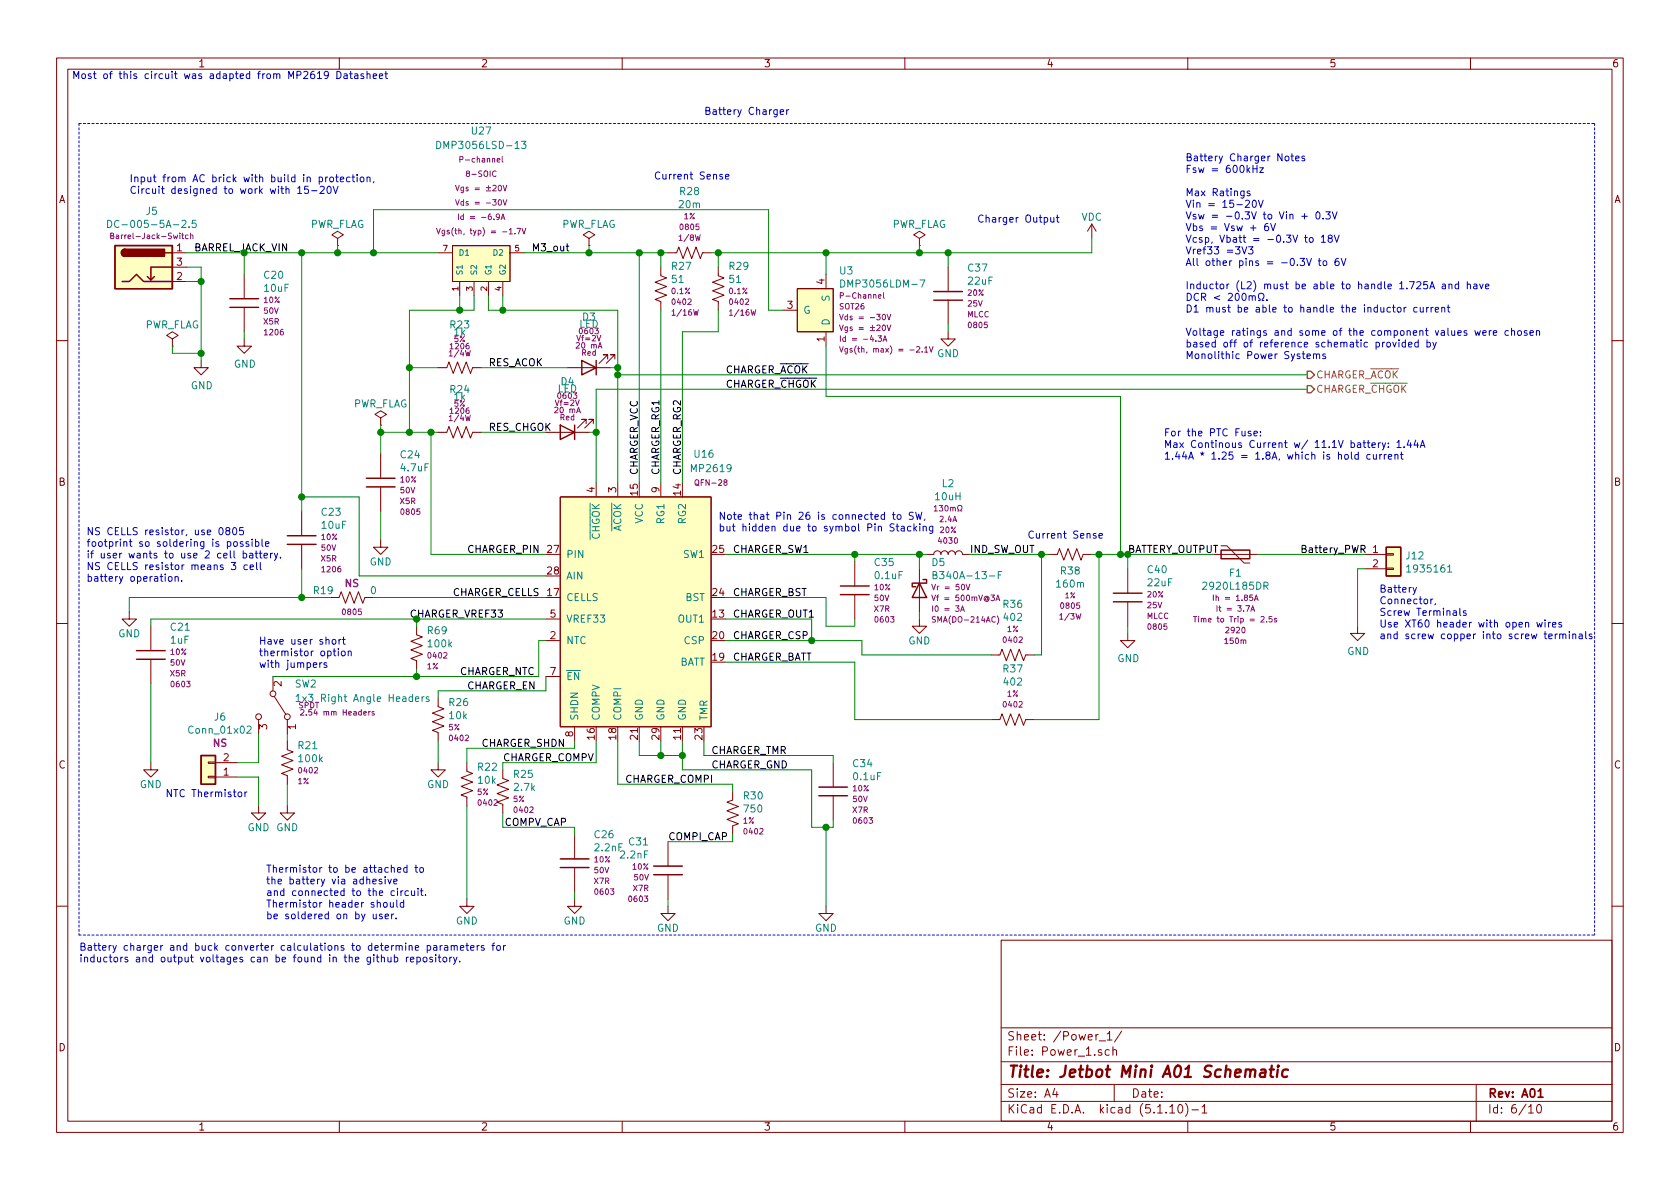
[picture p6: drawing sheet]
<svg xmlns="http://www.w3.org/2000/svg" width="297mm" height="210mm" viewBox="0 0 297 210" stroke-linecap="round" stroke-linejoin="round" font-family="sans-serif">
<g fill="none" stroke="#840000" stroke-width=".18">
<path d="M10 10.3h277v189.9h-277zM12 12.2h273v186.1h-273zM60 10.3v1.9M110 10.3v1.9M160 10.3v1.9M210 10.3v1.9M260 10.3v1.9M193 39.6l-.7 1.3M193 39.6v2.6M193 39.6l.8 1.3M30.5 59.9l1-.6-1-.6-1 .6 1 .6v1.3M30.5 44.7h2.5"/>
<path d="M30.5 49.8h2.5M30.5 47.2h2.5M43.2 59.9v1.3h1.2l-1.2 1.3-1.3-1.3h1.3M43.2 48.5v4.3M43.2 54.4v4.3M59.7 42.2l1-.7-1-.6-1 .6 1 .7v1.2M59.7 43.4h.1M77.5 44.7h2.5M80 43.4h10.2v6.4h-10.2zM81.3 49.8v2.5M83.8 49.8v2.5M86.4 49.8v2.5"/>
<path d="M88.9 49.8v2.5M90.2 44.7h2.5M104.1 42.2l1.1-.7-1.1-.6-1 .6 1 .7v1.2M104.1 43.4h.1M116.8 47.2v1.6l1.1 .3-2.1 .8 2.1 .8-2.1 .7 2.1 .8-2.1 .8 1 .3v1.6M118.1 44.7h1.5l.4-1 .8 2 .7-2 .8 2 .8-2 .7 2 .4-1h1.5M127 47.2v1.6l1 .3-2 .8 2 .8-2 .7 2 .8-2 .8 1 .3v1.6M138.4 54.9h2.6M141 51h6.3v7.7h-6.3zM146 48.5v2.5M146 58.7v2.5M162.6 42.2l1-.7-1-.6-1.1 .6 1.1 .7v1.2"/>
<path d="M162.6 43.4h.1M167.6 58.7v1.2h1.3l-1.3 1.3-1.2-1.3h1.2M167.6 47.2v4.4M167.6 53.1v4.3M10 60.2h2M30.5 61.2h.1M35.6 63.7v1.3h1.2l-1.2 1.3-1.3-1.3h1.3M67.3 73.9l1-.6-1-.7-1 .7 1 .6v1.3M67.3 75.2h.1M77.5 76.4h1.5l.4-1 .7 2.1 .8-2.1 .8 2.1 .7-2.1 .8 2.1 .4-1.1h1.5M77.5 65h1.5l.4-1 .7 2 .8-2 .8 2 .7-2 .8 2 .4-1h1.5M96.5 76.4h7.6"/>
<path d="M100.3 65h7.6M103.6 74.9v-.7h-.7h.7l-1.5 1.5M104.9 74.9v-.7h-.8h.8l-1.5 1.5M107.4 63.5v-.8h-.7h.7l-1.5 1.6M108.7 63.5v-.8h-.8h.8l-1.5 1.6M285 60.2h2M53.3 90.4v4.3M53.3 96.3v4.3M67.3 95.5v1.3h1.3l-1.3 1.2-1.3-1.2h1.3M67.3 80.3v4.3M67.3 86.1v4.3M99.1 87.9h26.6v40.6h-26.6z"/>
<path d="M105.4 85.3v2.6M109.2 85.3v2.6M116.8 85.3v2.6M151.1 99.3v4.3M163.8 98h1.3a.63 .63 0 0 1 .6-.6 .63 .63 0 0 1 .7 .6 .63 .63 0 0 1 .6-.6 .63 .63 0 0 1 .6 .6 .63 .63 0 0 1 .7-.6 .63 .63 0 0 1 .6 .6 .63 .63 0 0 1 .6-.6 .63 .63 0 0 1 .7 .6h1.2M185.4 98h1.5l.4-1 .8 2.1 .7-2.1 .8 2.1 .8-2.1 .7 2.1 .4-1.1h1.5M215.9 96.5h1l3.1 3.1h1M215.9 98h6.3M241.3 98h3.8M245.1 97.9h1.3v.3h-1.3zM10 110.3h2M22.9 108.2v1.3h1.2l-1.2 1.2-1.3-1.2h1.3"/>
<path d="M26.7 110.7v4.4M26.7 116.6v4.3M48.3 119.6v2.6M58.4 105.7h1.5l.4-1.1 .8 2.1 .7-2.1 .8 2.1 .8-2.1 .7 2.1 .4-1h1.5M73.7 110.7v1.6l1 .3-2.1 .8 2.1 .8-2.1 .7 2.1 .8-2.1 .8 1.1 .3v1.6M96.5 113.3h2.6M96.5 109.5h2.6M96.5 119.6h2.6M151.1 105.2v4.3M162.6 109.5v1.2h1.2l-1.2 1.3-1.3-1.3h1.3M162.6 100.6v7.6M175.3 115.8h1.5l.4-1 .7 2 .8-2 .8 2 .7-2 .8 2 .4-1h1.5"/>
<path d="M199.4 112v1.3h1.3l-1.3 1.2-1.3-1.2h1.3M199.4 100.6v4.3M199.4 106.4v4.3M240 110.7v1.3h1.3l-1.3 1.3-1.2-1.3h1.2M241.3 100.6h3.8M245.1 100.5h1.3v.2h-1.3zM285 110.3h2M26.7 134.9v1.2h1.2l-1.2 1.3-1.3-1.3h1.3M36.8 134.7h1.3v.3h-1.3zM36.8 137.3h1.3v.2h-1.3zM38.1 137.4h3.8M38.1 134.9h3.8"/>
<path d="M45.7 127.2v2.6M48.5 123.2l2 3.2M50.8 131.1v1.5l1 .4-2 .7 2 .8-2 .7 2 .8-2 .8 1 .4v1.5M50.8 127.2v2.6M77.5 123.4v1.6l1 .3-2 .8 2 .8-2 .7 2 .8-2 .8 1 .3v1.6M77.5 134.9v1.2h1.2l-1.2 1.3-1.3-1.3h1.3M82.5 134.9v1.5l1.1 .4-2.1 .7 2.1 .8-2.1 .8 2.1 .7-2.1 .8 1 .4v1.5M88.9 136.1v1.6l1 .3-2 .8 2 .8-2 .7 2 .8-2 .8 1 .3v1.6M101.6 128.5v2.6M129.5 139.9v1.6l-1 .4 2.1 .7-2.1 .8 2.1 .7-2.1 .8 2.1 .8-1.1 .3v1.6M147.3 134.9v4.3M175.3 127.2h1.5l.4-1 .7 2.1 .8-2.1 .8 2.1 .7-2.1 .8 2.1 .4-1.1h1.5"/>
<path d="M45.7 142.5v1.3h1.3l-1.3 1.2-1.3-1.2h1.3M50.8 142.5v1.3h1.3l-1.3 1.2-1.3-1.2h1.3M82.5 159v1.3h1.3l-1.3 1.2-1.2-1.2h1.2M101.6 159v1.3h1.3l-1.3 1.2-1.3-1.2h1.3M101.6 147.6v4.3M101.6 153.4v4.3M118.1 148.8v4.4M118.1 154.7v4.3M147.3 140.7v4.3M10 160.2h2M118.1 160.3v1.2h1.3l-1.3 1.3-1.3-1.3h1.3M146 160.3v1.2h1.3l-1.3 1.3-1.2-1.3h1.2"/>
<path d="M177 166.3h108v32h-108zM285 160.2h2M60 198.3v1.9M110 198.3v1.9M160 198.3v1.9M177 194.8h108M177 191.8h108M177 187.8h108M177 181.8h108M186.5 192.5l-.4 1h1M186.8 193v1M194.3 184.1h1.2"/>
<path d="M195.8 182.8l.4-.4v1.5M195.8 183.9h.8M196.1 185.7l-.4-.1-.3 .3 .1 .6 .2 .1 .4-.1M196.8 185.7a.37 .37 0 0 1 .6 .1v.8M196.8 185.1v1.5M197 191.8v3M198.3 182.3l-1.2 2M206.8 195.8l.5-.5v1.5M206.8 196.8h.9M208.5 195.4l.1-.1a.8 .8 0 0 1 .5 .8 .8 .8 0 0 1-.5 .7 1 1 0 0 1-.1-1.4zM209.6 195.1a1.71 1.71 0 0 1 0 2.3M210 198.3v1.9"/>
<path d="M210.7 196.3h1.2M212.5 195.8l.5-.5v1.5M212.5 196.8h.9M260 198.3v1.9M261 191.8v6.5M270.3 195.8l.4-.5v1.5M270.3 196.8h.8M271.8 195.5l.4-.2a.94 .94 0 0 1 0 1.5 .79 .79 0 0 1-.4-1.3z"/>
<circle cx="45.7" cy="126.7" r=".51"/>
<circle cx="48.3" cy="122.7" r=".51"/>
<circle cx="50.8" cy="126.7" r=".51"/>
</g>
<path d="M272 193l.4-.5v1.5M272 194h.8" fill="none" stroke="#840000" stroke-width=".3"/>
<path d="M221.1 189.4a.47 .47 0 0 1 .4-.3 .47 .47 0 0 1 .5 .3l-.2 1M223 189.2h.7l-.1 1.2M223.8 189.6l-.7 .1a.4 .4 0 0 0-.4 .3 .4 .4 0 0 0 .3 .4l.7-.1M224.5 189.1h.7M224.9 188.4l-.3 1.8 .1 .1 .4 .1M225.9 189.1l-.1 1.3M226 188.4v.2M227.7 189.2a.68 .68 0 0 0-1 .3v.8l.3 .1 .6-.1" fill="none" stroke="#840000" stroke-width=".41"/>
<g fill="none" stroke="#840000" stroke-width=".25">
<path d="M20.3 43.4h10.2v7.6h-10.2zM21.6 49.8h1.3l1.2-1.3 1.3 1.3h5.1M22.1 44.1a.63 .63 0 0 0-.6 .6 .63 .63 0 0 0 .6 .6M27.3 48.9l-.6 .6M29.2 44.7h1.3M30.5 47.2h-3.8v2.3l-.7-.6M40.6 54.4h5.1M40.6 52.8h5.1M165.1 53.1h5.1M165.1 51.6h5.1M99.1 75.2l2.5 1.2-2.5 1.3zM101.6 75.2v2.5"/>
<path d="M102.9 63.7l2.5 1.3-2.5 1.3zM105.4 63.7v2.6M50.8 96.3h5.1M50.8 94.7h5.1M64.8 86.1h5M64.8 84.6h5M215.9 97.3h5.1v1.5h-5.1zM245.1 96.8h2.5v5h-2.5zM24.1 116.6h5.1M24.1 115.1h5.1M148.6 105.2h5.1M148.6 103.6h5.1"/>
<path d="M162.6 103.1l1.2 2.6h-2.5zM163.2 102.5h.6v.6h-2.5v.7h.6M196.8 106.4h5.1M196.8 104.9h5.1M35.6 133.6h2.5v5.1h-2.5zM144.8 139.2h5.1M99.1 151.9h5M99.1 153.4h5M115.6 153.2h5M115.6 154.7h5M144.8 140.7h5.1"/>
</g>
<g fill="none" stroke="#008484" stroke-width=".18">
<path d="M19 39a.64 .64 0 0 1 .8 .6 .64 .64 0 0 1-.8 .6zM21 39.1a.6 .6 0 0 0-.8 .4 .6 .6 0 0 0 .6 .7l.2-.1M34.6 39h-.6v.6l.2-.2 .4 .2v.5l-.1 .1-.5-.1M77.2 25a.64 .64 0 0 1 .8 .6 .64 .64 0 0 1-.8 .7zM92.2 25h.8l-.4 .5 .3 .1v.6l-.5 .1-.2-.2M33.4 40.1v.1M148.6 49.5a.64 .64 0 0 1 .8 .6 .64 .64 0 0 1-.8 .7zM162.7 49.5h.8l-.5 1.3M165 101.7l.5-.1 .1-.2v-.2l-.6-.1v1.2h.5l.1-.1 .1-.3-.3-.2M176.5 101.7h.4M177.1 101.1h-.6v1.2M212.6 103.1l.5-.2 .3 .4-.8 .9h.8"/>
<path d="M223.5 103.6l.7-.1v-.4l-.7-.2v1.3M223.8 103.6l.4 .6M248.7 100.2l.4-.3v1.3M248.7 101.2h.7M256 101.2h.7M43.7 128.5l.5-.1 .2 .3-.1 .3-.7 .7h.8M52.3 123.1l.4-.3v1.2M52.3 124h.8M73.5 123.6l.6-.1-.1-.2-.4-.1-.1 .2v.6h.5M74.6 123.2v.8M75 123.2l-.3 .1-.1 .1M75.8 123.3l-.3-.1-.2 .2 .1 .2 .4 .1v.3h-.5"/>
</g>
<g fill="none" stroke="#840084" stroke-width=".18">
<path d="M80.5 32.8l.4 1 .3-1M80.5 35.3l.4 1 .3-1M81.1 37.8v1M81.3 28.2h.5v-.5h-.5v1M81.9 38.2h-.2l-.2 .2 .1 .4h.3M87.9 28.3l.5-.1-.1-.1-.2-.1-.2 .2 .1 .4h.3M88.6 38.8l.3-1 .4 1M88.7 38.6h.5M88.8 27.7v.8l.2 .2M89 32.8l.3 1 .3-1M89 35.3l.3 1 .3-1M19.6 41.7h.4v-.4l-.4-.1v1h.3l.2-.3-.2-.2"/>
<path d="M33.2 41.6l-.2-.1-.2 .3 .1 .4h.3M33.7 41.7l.4-.1v.6M33.7 41.2v1M77.2 40.4l.3 1 .4-1M78.6 40.7v.8l-.2 .2h-.2M78.6 40.8l-.3-.1-.1 .2v.4h.4M91.4 40.4h.6l-.4 1M92.3 40.4l.3 1 .4-1M148.4 55.6l.4 1 .3-1M148.4 57.5l.4 1 .3-1M148.6 52.3l.4-.1 .1-.3-.5-.1v1M148.6 59.4v1"/>
<path d="M149.5 59.8l-.3-.1-.2 .2 .1 .4h.4M156.2 51.8v.8l.2 .2M156.8 55.6l.4 1 .3-1M156.8 57.5l.4 1 .3-1M148.4 61.3l.4 1 .3-1M149.8 61.6v.8l-.1 .2h-.3M149.8 61.7l-.2-.1-.2 .2 .1 .4h.3M156.1 60.4l.4-1 .3 1M156.2 60.1h.5M163.5 61.6l.3-.3v1M163.5 62.3h.5M164.3 61.3l.3 1 .4-1"/>
<path d="M165.2 89.7l.3-.3v1M165.2 90.4h.5M169.3 90.4h.3l-.3-.7 .3-.3 .4 .1 .1 .4-.3 .5h.3M164.7 103.3l.4 1 .3-1M164.7 105.2l.4 1 .3-1M164.9 107.1v1M165.4 109.1h-.5a.41 .41 0 0 0 .5 .5l-.1 .4h-.5M169.8 108.1l.4-1 .3 1M170 107.8h.4M170.8 103.3l.3 1 .4-1M176.1 106.2l.3-1 .4 1M176.2 105.9h.5"/>
<path d="M176.3 108.9a1.13 1.13 0 0 1 0 1.5M211 109h.6M211.3 109v1M211.9 109v.1M214.5 105.2v1M215.2 107.1v1M221.2 108.1l.3-1 .3 1M221.3 107.8h.4M221.8 106.2l.3-1 .4 1M221.9 105.9h.5M224.9 109h-.5v.5l.4-.1 .1 .4-.2 .2-.3-.1M225.7 109.4l-.2-.1-.2 .2 .4 .2v.3h-.4"/>
<path d="M53.2 125.6l.3-.1 .2 .2-.6 .8h.6M65.5 125.8l-.3 .2M66.1 125.9l-.2-.1-.1 .2 .3 .2v.2h-.3"/>
</g>
<g fill="#ffffc2" stroke="#ffffc2" stroke-width=".18">
<path d="M35.6 133.6h2.5v5.1h-2.5z"/>
<path d="M20.3 43.4h10.2v7.6h-10.2z"/>
<path d="M141 51h6.3v7.7h-6.3z"/>
<path d="M99.1 87.9h26.6v40.6h-26.6z"/>
<path d="M80 43.4h10.2v6.4h-10.2z"/>
<path d="M245.1 96.8h2.5v5h-2.5z"/>
</g>
<g fill="#840000" stroke="#840000" stroke-width=".25">
<path d="M21.6 44.2l.5-.1v1.2a.64 .64 0 0 1-.6-.4 .64 .64 0 0 1 .1-.7z"/>
<path d="M22.1 44.1h7v1.2h-7z"/>
</g>
<path d="M14 21.8h267.9M14 21.8v143.5M281.9 21.8v143.5M14 165.3h267.9" fill="none" stroke="#0000c2" stroke-width=".18" stroke-dasharray=".4 .4"/>
<g fill="none" stroke="#008400" stroke-width=".18">
<path d="M33 44.7h44.5M33 47.2h2.6v16.5M33 49.8h2.6M43.2 44.7v3.8M43.2 58.7v1.2M53.3 44.7v45.7M59.7 43.4v1.3M66 44.7v-7.6h69.9v17.8h2.5M81.3 52.3v2.6M83.8 52.3v2.6h-11.4v21.5M86.4 52.3v2.6h22.8v30.4M88.9 52.3v2.6"/>
<path d="M92.7 44.7h25.4M104.1 43.4v1.3M113 44.7v40.6M116.8 44.7v2.5M116.8 54.9v30.4M127 54.9v3.8h-6.4v26.6M127 44.7v2.5M146 44.7v3.8M162.6 43.4v1.3M167.6 44.7v2.5M167.6 57.4v1.3M193 42.2v2.5h-67.3"/>
<path d="M30.5 61.2v1.3h5.1M67.3 76.4h10.2M67.3 75.2v5.1M72.4 65h5.1M76.2 76.4v21.6h20.3M85.1 76.4h11.4M85.1 65h15.2M104.1 76.4h1.3M107.9 65h1.3M109.2 66.3h121.9M146 61.2v8.9h52.1v27.9M231.1 68.8h-125.7v16.5"/>
<path d="M53.3 87.9h10.2v13.9h33M67.3 90.4v5.1M128.3 98h35.5M151.1 98v1.3M162.6 98v2.6M171.4 98h14M184.1 98v17.8h-1.2M193 98h21.6M194.3 98v29.2h-11.4M199.4 98v2.6M222.2 98h19.1M53.3 100.6v5.1"/>
<path d="M58.4 105.7h-35.5v2.5M66 105.7h30.5M73.7 109.5v1.2M73.7 118.4v1.2M96.5 119.6v2.6h-19v1.2M96.5 109.5h-69.8v1.2M96.5 113.3h-1.3v6.3h-46.9M128.3 105.7h17.7v5h5.1v-1.2M128.3 109.5h15.2v3.8M128.3 113.3h24.1v2.5h22.9M128.3 117.1h22.8v10.1h24.2M162.6 108.2v1.3"/>
<path d="M199.4 110.7v1.3M241.3 100.6h-1.3v10.1M26.7 120.9v14M41.9 137.4h3.8v5.1M45.7 129.8v5.1h-3.8M50.8 129.8v1.3M50.8 138.7v3.8M77.5 131.1v3.8M101.6 131.1v1.2h-19.1v2.6M105.4 131.1v3.8h-16.5v1.2M109.2 131.1v7.6h20.3v1.2M113 131.1v2.5h7.6"/>
<path d="M116.8 131.1v2.5M120.6 131.1v5h22.9v10.2h3.8v-1.3M124.5 131.1v2.5h22.8v1.3M82.5 142.5v16.5M88.9 143.8v2.5h12.7v1.3M101.6 157.7v1.3M118.1 159v1.3M129.5 147.6v1.2h-11.4M146 146.3v14"/>
</g>
<path d="M231.1 68.2h.7l.6 .6-.6 .7h-.7zM231.1 65.7h.7l.6 .6-.6 .6h-.7z" fill="none" stroke="#848400" stroke-width=".25"/>
<path d="M100.1 43.5h.5M100.3 43.1v1.1l.3 .2M240.6 97.1l.6-.1 .2-.1-.1-.3-.2-.2h-.5v1.3M240.9 97.1l.5 .6" fill="none" stroke="#000" stroke-width=".18"/>
<g fill="none" stroke="#0000c2" stroke-width=".18">
<path d="M58.1 13.2l-.3 .2h-.3l-.2-.2 .2-.5 .3-.1 .2 .1a.87 .87 0 0 1-.3 1.2h-.2M59.6 12.6a.64 .64 0 0 1 .7 .7 .64 .64 0 0 1-.7 .6zM60.8 13.1h.5l.1 .8M61.4 13.4h-.4l-.2 .2v.2h.6M61.8 13h.5M62 12.6v1.1l.3 .2M62.7 13.1h.5l.1 .8M63.3 13.4h-.5l-.1 .2v.2h.6M64.3 13.1l-.3-.1-.2 .2 .1 .2 .4 .1v.3h-.5M64.9 13.2l.2-.2 .3 .1v.8M64.9 12.6v1.3M66 13.5l.6-.1-.1-.3-.3-.1-.2 .2v.6h.5"/>
<path d="M67.1 13.5l.6-.1-.1-.3-.3-.1-.2 .2v.6h.5M68 13h.5M68.2 12.6v1.1l.3 .2M137.9 19.8l.7-.1-.1-.2-.4-.1-.2 .2 .1 .6h.5M139.1 19.4v.8M139.5 19.4l-.4 .2M52.6 33.3l.4-.4v1.3M52.6 34.2h.7M54.5 32.9h-.6l-.1 .6 .5-.1 .3 .3v.3l-.3 .2-.5-.1M55.1 33.7h1M56.4 31.4l.4-.1 .2 .2-.1 .6h-.5M56.6 33.1l.5-.2 .2 .4v.2l-.8 .7h.8"/>
<path d="M57.6 31.3v.9M57.9 31.3l-.3 .2M57.9 33.1l.2-.2a.67 .67 0 0 1 .5 .7 .67 .67 0 0 1-.5 .6l-.3-.5zM58.4 31.4l.3-.1 .3 .2-.1 .6-.4 .1-.2-.3zM58.9 32.9l.4 1.3 .5-1.3M59.3 31.3h.5M59.5 30.9v1.1l.3 .2M60.2 31.7l.6-.1-.1-.2-.3-.1-.2 .2v.6h.5M61.9 31.4l-.4-.1-.2 .2 .1 .6h.5M62.2 31.3h.5M62.4 30.9v1.1l.3 .2M63.1 30.9v.1"/>
<path d="M63.1 31.3v.9M63.8 31.4l.3-.1 .2 .1-.1 .7-.3 .1-.2-.3zM64.9 31.4l.2-.1 .3 .1v.8M64.9 31.3v.9M66.1 32.1l-.1 .2M127.7 30.9l-.3-.1-.1 .2v.2l.4 .1v.3h-.4M128.3 31.2l.6-.1-.1-.2-.4-.1-.1 .2v.6h.5M185.8 38.4l.1 .8 .3 .1 .1-.1M186.3 38.4v.9M186.8 38.4h.4M186.9 38v1.1l.3 .2M220 33.8v1l-.3 .2h-.3"/>
<path d="M220 33.8h-.4l-.2 .2 .1 .6h.5M220.2 35.5l.5-.1 .2 .4-.8 .9h.8M221 33.8h-.3l-.2 .2v.1l.5 .2v.3h-.5M221.5 35.5l.2-.1a.69 .69 0 0 1 .4 .6 .69 .69 0 0 1-.4 .7l-.2-.3-.1-.2zM221.5 29.2v1.3M221.5 29.8h.7M222.2 29.2v1.3M222.5 35.4l.4 1.3 .4-1.3M222.7 29.7h.7l-.7 .8h.7M224.2 39.5l-.4 .1a.87 .87 0 0 0 0 1.2l.5-.1v-.6l-.5-.1-.2 .3M224.7 39.5l.4 1.3 .4-1.3M227.3 27.7l.3-.1 .3 .2-.1 .6h-.3l-.3-.2z"/>
<path d="M228.2 27.6h.5M228.4 27.2v1.1l.3 .1M229.1 28l.6-.1-.1-.2-.3-.1-.2 .2 .1 .6h.4M230.2 38.2h.9M230.7 27.7l-.3-.1-.2 .2v.2l.5 .1v.3h-.5M230.7 37.8v.9M232.8 37.6l.2-.1a.69 .69 0 0 1 .4 .6 .69 .69 0 0 1-.4 .6l-.2-.1-.1-.4zM233.9 38.6v.1M234.4 37.5h.8l-.4 .4 .3 .2 .1 .4-.3 .2-.5-.1M235.6 37.5l.4 1.2 .4-1.2M219.6 43.6l.4 1.3 .4-1.3M220.8 43.6h.7l-.4 .5 .4 .1v.5l-.2 .2-.5-.1"/>
<path d="M220.9 52.4l.2-.1h.2l.1 .8M220.9 52.3v.8M221.4 52.5l.2-.2h.3v.8M222.5 53.1h.3v-.2a.54 .54 0 0 1-.3-.7 .54 .54 0 0 1 .8-.3 .59 .59 0 0 1-.1 1v.2h.3M224 53v.1M230.7 42h.4M230.8 41.6v1.1l.3 .1M231 45.7l.4 1.3 .5-1.3M231.6 42.1l.3-.1 .3 .2-.1 .6h-.4l-.2-.2zM233.1 46.1h.5M233.2 45.7v1.1l.4 .2M233.6 41.9l.4-.3v1.2"/>
<path d="M233.6 42.8h.7M234 46.2l.3-.1 .3 .2-.1 .6-.3 .1-.2-.2zM235.1 42.1l-.3-.2 .1-.2 .2-.1 .4 .1v.3l-.6 .2-.1 .2v.2l.3 .2h.3l.2-.2-.1-.4-.2-.1M235.9 41.6l.4 1.2 .5-1.2M236.7 45.7l-.5 .1-.2 .4 .1 .6 .2 .2 .4-.1 .1-.2-.1-.5h-.4l-.3 .2M237.1 45.7l.5 1.3 .4-1.3M246.2 54.4h.5M246.4 53.9v1.1l.3 .2M247.2 54.4h.3l.2 .2-.1 .5-.3 .1-.3-.2zM248.3 54.4v.8M248.6 54.4l-.3 .2M250.5 54.4h-.3l-.2 .2 .1 .5h.4"/>
<path d="M251.1 54.4l.1 .7 .3 .1 .1-.1M251.6 54.4v.8M252.2 54.4v.8M252.4 49.8h-.6l-.1 .6 .2-.1 .5 .1v.5l-.2 .2-.5-.2M252.6 54.4l-.4 .2M252.8 51.1l.4-1.3 .4 1.3M252.9 50.7h.6M253 54.4v.8M253.4 54.4l-.4 .2M253.8 54.8l.6-.1-.1-.3h-.4l-.1 .1v.6h.5M254.9 54.5l.2-.1h.3v.8M254.9 54.4v.8"/>
<path d="M255 50.3h.5l.1 .8M255.6 50.5l-.5 .1-.1 .2 .1 .3 .5-.1M255.9 54.4h.5M256.1 53.9v1.1l.3 .2M256.2 50.4l.2-.2 .3 .1v.8M256.2 50.2v.9M257.9 50.3l-.4-.1-.2 .3 .1 .5h.5M257.9 49.8v1.3M259.4 50.4l.2-.2 .3 .1 .1 .8M259.4 49.8v1.3M260.6 50.3h.5v.8M260.8 58.5l.2 .8 .3-.6 .2 .6 .2-.8"/>
<path d="M261.1 50.5l-.4 .1-.2 .2 .2 .3 .4-.1M261.6 50.2l.3 .9 .3-.9M262.2 58.9l.6-.1-.1-.3h-.3l-.2 .1v.7h.5M262.7 50.6l.5-.1v-.2l-.4-.1-.1 .2v.6h.5M263.3 58.5v.8M263.7 58.5l-.4 .2M264 58.9l.6-.1v-.3h-.4l-.2 .1 .1 .7h.5M266.7 58.5h-.4l-.2 .2 .1 .6h.5M267.3 58.6l.1-.1h.3l.1 .8M267.3 58v1.3M268.5 58.5h.3l.2 .2-.1 .6h-.3l-.3-.2zM270 58.5h-.3l-.2 .1v.2l.5 .1v.4h-.5"/>
<path d="M270.5 58.9l.6-.1v-.3h-.4l-.2 .1 .1 .7h.5M271.7 58.6l.2-.1h.2l.1 .8M271.7 58.5v.8M221.2 76.3l-.3-.1-.2 .2 .1 .2 .4 .1v.3h-.5M221.7 76.7l.6-.2-.1-.2-.3-.1-.2 .2 .1 .6h.4M222.9 77v.1M222.9 76.3v.1M231.1 63l.6-.1-.1-.3h-.3l-.2 .2v.6h.5M232.2 62.7l.2-.1h.3l.1 .8M232.2 62.6v.8M232.8 62.8l.2-.2h.2l.1 .8M234.3 62.6h-.3l-.1 .2v.1l.4 .2v.3h-.4"/>
<path d="M238.9 79.9v1.1l.2 .2M240.2 79.9v1.3M243.7 78.3v.8M244.1 78.3l-.4 .2M244.4 78.3l.3 .8M245 78.3l-.4 1.1-.2 .2M245.3 60.6l.3-.1 .2 .3-.1 .5-.3 .1-.2-.2zM245.5 79v.1M245.5 78.4v.1M246.3 60.5l.3 .9 .3-.9M247 78.2l.3-.3v1.2M247 79.1h.7"/>
<path d="M247.3 60.5v.9M247.8 79.9v1.1l.3 .2M248.3 79v.1M248.5 60.6l-.4-.1-.2 .3 .1 .5h.5M248.5 60.1v1.3M249 60.9l.7-.1-.1-.2-.4-.1-.2 .2 .1 .6h.5M249.1 77.8l-.3 .9h.8M249.4 78.3v.8M250.3 77.8l-.3 .9h.8M250.6 78.3v.8M250.7 60.6l-.3-.1-.3 .3 .2 .5h.4M250.7 60.1v1.3"/>
<path d="M251.1 79.1l.4-1.2 .4 1.2M251.2 78.8h.6M252.3 60.6l.4-.1 .2 .3-.1 .5h-.5M252.3 60.1v1.3M253.3 60.5l.3 .9M253.9 60.5l-.4 1.2-.2 .1M38.8 93.4l.2-.1a.67 .67 0 0 1 .5 .6 .67 .67 0 0 1-.5 .7l-.2-.3-.1-.2zM40.2 93.8l-.2-.1v-.3l.4-.1 .2 .1v.3l-.6 .2-.1 .2v.2l.3 .3h.2l.2-.3v-.4l-.2-.1M40.9 99.5h.8l-.5 .4 .4 .2 .1 .4-.3 .2-.5-.1M41.2 93.4l.2-.1a.67 .67 0 0 1 .5 .6 .67 .67 0 0 1-.5 .7l-.3-.5zM41.4 95.8h.3l.2 .1v.7h-.3l-.3-.2zM43 95.8h-.4l-.1 .2v.1l.5 .2v.3h-.5"/>
<path d="M43 93.3h-.6l-.1 .6 .2-.1h.5v.6l-.2 .2-.5-.2M43 97.9l.4-.1 .2 .3-.1 .5h-.5M43 97.4v1.3M43.7 99.9h-.3l-.3 .2 .1 .6h.5M44 95.8h-.3l-.2 .2v.1l.5 .2v.3h-.5M44.1 97.9h.5l.1 .8M44.6 95.3v.2M44.6 95.8v.8M44.7 98.1l-.4 .1-.2 .2v.2h.6M45.1 97.8h.5M45.2 95.8h.3l.3 .2-.1 .6h-.5M45.2 95.3v1.3"/>
<path d="M45.3 97.4v1.1l.3 .2M45.4 99.5v1.1l.1 .1M45.8 97.8h.5M46 97.4v1.1l.3 .2M46 99.5v1.1l.2 .1M46.3 95.3v1.1l.2 .2M46.7 98.2l.6-.1-.1-.2-.3-.1-.2 .2 .1 .6h.4M46.9 96.2l.6-.1v-.3h-.4l-.2 .2 .1 .6h.5M47.8 97.8v.9M48.2 97.8l-.4 .3M48.5 97.8l.3 .9M49.1 97.8l-.4 1.2-.2 .1"/>
<path d="M49.6 98.5v.2M156.4 91.1l-.4-.1-.2 .2 .1 .6h.5M156.4 90.6v1.2M157.8 91h.5M158 90.6v1.1l.3 .1M158.1 92.7l-.5-.1-.2 .3 .1 .3 .5 .2v.4l-.2 .1-.4-.1M158.4 93.1h.5M158.6 92.6v1.1l.3 .2M158.7 91.1l.4-.1 .2 .2-.1 .6h-.3l-.3-.2zM159.4 93.1h.4l.1 .8M159.9 93.4h-.4l-.2 .2 .1 .2h.5M161.1 93.1h-.4l-.2 .2 .1 .5h.5"/>
<path d="M161.5 90.6h-.5l-.2 .1 .1 .4 .5 .2 .1 .3-.3 .2h-.4M161.6 92.6v1.3M161.7 93.4l.4 .5M161.9 90.6l.3 1.2 .2-.9 .3 .9 .3-1.2M162.1 93.1l-.5 .4M162.6 92.6v.2M162.6 93.1v.8M163.2 93.2l.2-.1h.3l.1 .8M163.2 93.1v.8M163.5 91.8l-.1 .2M164.9 93.1v1.1l-.2 .1h-.3M164.9 93.1h-.3l-.3 .2 .1 .5h.5"/>
<path d="M193.8 94.4l-.3-.1-.2 .2v.2l.5 .1v.3h-.5M194.3 94.7l.6-.1v-.2l-.4-.1-.2 .2 .1 .6h.5M240.2 80.4h-.4l-.3 .2 .2 .5h.5M242.3 80.4h-.4l-.2 .2 .1 .5h.5M242.8 80.4l.1 .7 .3 .1 .2-.1M243.4 80.4v.8M244 80.4v.8M244.3 80.4l-.3 .2M244.8 80.4v.8M245.1 80.4l-.3 .2M245.5 80.8l.6-.1-.1-.3h-.3l-.2 .1v.6h.5M246.6 80.5l.2-.1h.3l.1 .8"/>
<path d="M246.6 80.4v.8M247.6 80.4h.5M29.9 102l.3-.1 .2 .3-.1 .5-.3 .1-.2-.1zM31 102.1l.1-.2 .3 .1 .1 .8M31 101.9v.9M32.1 102.7v.1M44.2 100.3l.6-.1v-.3h-.4l-.2 .2 .1 .6h.5M56.5 117.2v.8M56.9 117.2l-.4 .2M57.8 117.2h-.3l-.2 .2v.1l.5 .2v.3h-.5M58.8 113.2l.2-.1 .3 .1 .1 .5-.1 .2h-.3l-.2-.1zM59.8 114.7v.1"/>
<path d="M59.8 115.1v.9M59.9 113.1v.8M60.3 113.1h-.3l-.1 .2M60.5 115.2l.3-.1 .2 .3-.1 .5-.3 .1-.2-.3zM60.5 113.1h.5M60.7 112.6v1.1l.3 .2M61.6 115.3l.1-.2 .4 .1v.8M61.6 115.1v.9M249.8 103.9l.3 .8M250.4 103.9l-.4 1.1-.2 .2M253 105.9v.9M253.3 105.9l-.2 .1-.1 .2"/>
<path d="M253.8 106.7l-.1 .3M258.1 107.6v1.1l.2 .1M259.2 108h-.3l-.2 .2 .1 .2 .4 .1v.3h-.5M271.7 110.1l.3 .8 .2-.6 .2 .6 .3-.8M273.2 109.6v.1M273.2 110.1v.8M273.8 110.1v.8M274.1 110.1h-.2l-.1 .2M274.5 110.5l.6-.1v-.3h-.4l-.2 .1 .1 .6h.5M275 112.1v.8M275.4 112.1l-.4 .2M275.8 112.2l.1-.1 .4 .1v.7"/>
<path d="M275.8 112.1v.8M276.1 110.1h-.3l-.2 .1 .1 .2 .4 .1v.3h-.5M276.3 112.3l.2-.2 .3 .1 .1 .7M277.5 111.7v.1M277.5 112.1v.8M278.1 112.2l.2-.1 .3 .1v.7M278.1 112.1v.8M279.2 112.2h.5l.1 .7M279.8 112.4l-.5 .1-.1 .1v.3h.6M280.4 111.7v1.1l.1 .1M281.5 112.2l-.3-.1-.2 .2v.2l.5 .1v.3h-.5M42.2 140.1l.3-.1 .2 .2-.1 .6-.3 .1-.2-.2z"/>
<path d="M43.3 140v.9M43.7 140l-.4 .3M65.9 155.9l.6-.1v-.3h-.4l-.2 .1 .1 .7h.5M67.5 155.5h-.3l-.2 .1 .1 .2 .4 .2v.3h-.5M67.9 159.6h.3l.2 .1v.7h-.4l-.2-.2zM68.1 155v.2M68.1 155.5v.8M68.6 155.5l.3 .8 .3-.8M69 159.6l.1 .8h.3l.1-.1M69.2 153.5l.2-.1 .3 .1v.7M69.5 159.6v.8M69.6 155.9l.6-.1v-.3h-.4l-.2 .1 .1 .7h.5"/>
<path d="M69.7 157.6l-.3-.1-.3 .3 .1 .5h.5M70.2 159.2v1l.1 .2M70.3 153.8l.6-.1-.1-.2-.3-.1-.2 .2v.6h.5M70.3 157.1v.1M70.3 157.5v.9M70.9 157.5v.9M71.2 157.5l-.2 .1-.1 .2M71.4 159.6h-.4l-.2 .2 .1 .6h.5M71.4 159.2v1.2M72 153.5l-.4-.1-.2 .2 .1 .6h.5M72 153v1.2M72.2 157.6l-.3-.1-.3 .3 .1 .5h.5"/>
<path d="M72.7 157.5l.1 .8 .3 .1 .2-.2M73.3 157.5v.9M73.4 153.4h.4M73.5 153v1.1l.3 .1M73.9 157.1v.1M73.9 157.5v.9M74.3 153.5l.3-.1 .3 .2-.1 .6h-.4l-.1-.1zM74.3 157.5h.5M74.5 157.1v1.1l.3 .2M75.2 158.2v.2M66 161.6v.8l.3 .1 .2-.1M66.5 161.6v.9"/>
<path d="M67.4 169.4l.2-.1h.3l.1 .8M67.4 168.8v1.3M67.6 161.7l-.3-.1-.2 .2v.2l.5 .1v.3h-.5M68.1 162l.6-.1-.1-.2-.3-.1-.2 .2v.6h.5M68.6 169.3v.7l.3 .1 .2-.1M69.1 169.3v.8M69.2 161.6v.9M69.6 161.6l-.4 .3M69.7 169.3h.4l.2 .2-.1 .5h-.5M69.7 168.8v1.3M70 162.4v.1M71.9 169.3v.8"/>
<path d="M72.2 169.3h-.2l-.1 .2M72.6 169.7l.6-.1-.1-.3h-.4l-.1 .1v.6h.5M73.7 169.3h.4l.2 .2-.1 .5h-.5M73.7 169.3v1.2M74.9 169.3h.3l.3 .2-.1 .5-.3 .1-.3-.2zM75.5 167.3l.4-.1 .2 .2-.1 .6h-.5M75.5 167.2v1.3M76.5 169.3h-.4l-.1 .1v.2l.5 .1v.3h-.5M76.7 167.3h.5v.7M77 168.8v.2M77 169.3v.8M77.2 167.5l-.4 .1-.2 .1 .1 .3h.5"/>
<path d="M77.5 169.3h.5M77.6 168.8v1.1l.4 .2M77.8 167.2v.8M78.2 167.2l-.4 .2M78.4 169.3h.3l.3 .2-.1 .5-.3 .1-.3-.2zM78.6 167.3h.5l.1 .7M79.2 167.5l-.5 .1-.1 .1v.3h.6M79.5 169.3v.8M79.8 167.3l.2-.1 .3 .1v.7M79.8 167.2v.8M79.9 169.3l-.4 .2M80.2 169.3l.3 .8"/>
<path d="M80.3 167.4l.2-.2 .3 .1v.7M80.8 169.3l-.4 1.1-.2 .1M81.3 170v.1M81.4 167.6l.6-.1-.1-.2-.3-.1-.2 .2 .1 .6h.4M82.4 167.2h.5M82.5 166.8v1.1l.4 .1M83.2 167.6l.6-.1v-.2l-.4-.1-.2 .2 .1 .6h.5M84.4 167.2v.8M84.7 167.2l-.2 .1-.1 .1M85.6 167.3l-.3-.1-.2 .2v.2l.5 .1v.3h-.5M87 167.2h.5M87.5 166.8l-.4 .1v1.1"/>
<path d="M87.9 167.3l.3-.1 .2 .1v.7h-.3l-.3-.2zM89 167.2v.8M89.4 167.2l-.4 .2"/>
</g>
<g fill="#008400" stroke="#008400" stroke-width=".25">
<circle cx="162.6" cy="98" r=".51"/>
<circle cx="199.4" cy="98" r=".51"/>
<circle cx="116.8" cy="133.6" r=".51"/>
<circle cx="35.6" cy="49.8" r=".51"/>
<circle cx="66" cy="44.7" r=".51"/>
<circle cx="194.3" cy="98" r=".51"/>
<circle cx="53.3" cy="44.7" r=".51"/>
<circle cx="113" cy="44.7" r=".51"/>
<circle cx="53.3" cy="87.9" r=".51"/>
<circle cx="143.5" cy="113.3" r=".51"/>
<circle cx="104.1" cy="44.7" r=".51"/>
<circle cx="53.3" cy="105.7" r=".51"/>
<circle cx="167.6" cy="44.7" r=".51"/>
<circle cx="146.1" cy="146.3" r=".51"/>
<circle cx="73.7" cy="119.6" r=".51"/>
<circle cx="146.1" cy="44.7" r=".51"/>
<circle cx="81.3" cy="54.9" r=".51"/>
<circle cx="59.7" cy="44.7" r=".51"/>
<circle cx="184.2" cy="98" r=".51"/>
<circle cx="162.6" cy="44.7" r=".51"/>
<circle cx="109.2" cy="65" r=".51"/>
<circle cx="151.1" cy="98" r=".51"/>
<circle cx="109.2" cy="66.3" r=".51"/>
<circle cx="67.3" cy="76.4" r=".51"/>
<circle cx="105.4" cy="76.4" r=".51"/>
<circle cx="120.7" cy="133.6" r=".51"/>
<circle cx="127" cy="44.7" r=".51"/>
<circle cx="72.4" cy="76.4" r=".51"/>
<circle cx="88.9" cy="54.9" r=".51"/>
<circle cx="76.2" cy="76.4" r=".51"/>
<circle cx="72.4" cy="65" r=".51"/>
<circle cx="116.8" cy="44.7" r=".51"/>
<circle cx="198.1" cy="98" r=".51"/>
<circle cx="35.6" cy="62.5" r=".51"/>
</g>
<text font-size="2.8" fill="#840000" x="178" y="190.5">Title: Jetbot Mini A01 Schematic</text>
<g font-size="2.1" fill="#840000">
<text x="178" y="184">Sheet: /Power_1/</text>
<text x="178" y="186.7">File: Power_1.sch</text>
<text x="178" y="196.9">KiCad E.D.A. kicad (5.1.10)-1</text>
<text x="178" y="194.1">Size: A4</text>
<text x="200" y="194.1">Date:</text>
<text x="263" y="194.1">Rev: A01</text>
<text x="263" y="196.9">Id: 6/10</text>
</g>
<g font-size="1.8" fill="#840000">
<text x="35" y="11.9">1</text>
<text x="85" y="11.9">2</text>
<text x="135" y="11.9">3</text>
<text x="185" y="11.9">4</text>
<text x="235" y="11.9">5</text>
<text x="285" y="11.9">6</text>
<text x="10.4" y="35.9">A</text>
<text x="285.4" y="35.9">A</text>
<text x="31.3" y="44.4">1</text>
<text x="31.3" y="47">3</text>
<text x="31.3" y="49.5">2</text>
<text x="145.8" y="50.3" transform="rotate(-90 145.8 50.3)">4</text>
<text x="139.2" y="54.6">3</text>
<text x="145.8" y="60.4" transform="rotate(-90 145.8 60.4)">1</text>
<text x="10.4" y="85.9">B</text>
<text x="105.2" y="87.1" transform="rotate(-90 105.2 87.1)">4</text>
<text x="109" y="87.1" transform="rotate(-90 109 87.1)">3</text>
<text x="112.8" y="87.6" transform="rotate(-90 112.8 87.6)">15</text>
<text x="116.6" y="87.1" transform="rotate(-90 116.6 87.1)">9</text>
<text x="120.4" y="87.6" transform="rotate(-90 120.4 87.6)">14</text>
<text x="285.4" y="85.9">B</text>
<text x="96.8" y="97.8">27</text>
<text x="96.8" y="101.6">28</text>
<text x="126" y="97.8">25</text>
<text x="242.7" y="97.8">1</text>
<text x="242.7" y="100.3">2</text>
<text x="96.8" y="105.4">17</text>
<text x="126" y="105.4">24</text>
<text x="97.3" y="113">2</text>
<text x="97.3" y="109.2">5</text>
<text x="126" y="109.2">13</text>
<text x="126" y="113">20</text>
<text x="97.3" y="119.4">7</text>
<text x="126" y="116.8">19</text>
<text x="49.8" y="121.4" transform="rotate(-90 49.8 121.4)">2</text>
<text x="47.2" y="129" transform="rotate(-90 47.2 129)">3</text>
<text x="52.3" y="129" transform="rotate(-90 52.3 129)">1</text>
<text x="101.3" y="130.3" transform="rotate(-90 101.3 130.3)">8</text>
<text x="105.2" y="130.8" transform="rotate(-90 105.2 130.8)">16</text>
<text x="109" y="130.8" transform="rotate(-90 109 130.8)">18</text>
<text x="112.8" y="130.8" transform="rotate(-90 112.8 130.8)">21</text>
<text x="116.6" y="130.8" transform="rotate(-90 116.6 130.8)">29</text>
<text x="120.4" y="130.8" transform="rotate(-90 120.4 130.8)">11</text>
<text x="124.2" y="130.8" transform="rotate(-90 124.2 130.8)">23</text>
<text x="10.4" y="135.9">C</text>
<text x="39.5" y="137.2">1</text>
<text x="39.5" y="134.6">2</text>
<text x="285.4" y="135.9">C</text>
<text x="10.4" y="185.9">D</text>
<text x="285.4" y="185.9">D</text>
<text x="35" y="199.9">1</text>
<text x="85" y="199.9">2</text>
<text x="135" y="199.9">3</text>
<text x="185" y="199.9">4</text>
<text x="235" y="199.9">5</text>
<text x="285" y="199.9">6</text>
</g>
<g font-size="1.8" fill="#0000c2">
<text x="12.7" y="14">Most of this circuit was adapted from MP2619 Datasheet</text>
<text x="124.5" y="20.3">Battery Charger</text>
<text x="209.5" y="28.5">Battery Charger Notes</text>
<text x="22.9" y="32.2">Input from AC brick with build in protection,</text>
<text x="22.9" y="34.3">Circuit designed to work with 15-20V</text>
<text x="115.6" y="31.7">Current Sense</text>
<text x="209.5" y="30.6">Fsw = 600kHz</text>
<text x="209.5" y="34.7">Max Ratings</text>
<text x="172.7" y="39.4">Charger Output</text>
<text x="209.5" y="36.7">Vin = 15-20V</text>
<text x="209.5" y="38.8">Vsw = -0.3V to Vin + 0.3V</text>
<text x="209.5" y="40.9">Vbs = Vsw + 6V</text>
<text x="209.5" y="42.9">Vcsp, Vbatt = -0.3V to 18V</text>
<text x="209.5" y="45">Vref33 =3V3</text>
<text x="209.5" y="47">All other pins = -0.3V to 6V</text>
<text x="209.5" y="51.1">Inductor (L2) must be able to handle 1.725A and have</text>
<text x="209.5" y="53.2">DCR &lt; 200m.</text>
<text x="209.5" y="55.3">D1 must be able to handle the inductor current</text>
<text x="209.5" y="59.4">Voltage ratings and some of the component values were chosen</text>
<text x="209.5" y="61.4">based off of reference schematic provided by</text>
<text x="209.5" y="63.5">Monolithic Power Systems</text>
<text x="205.7" y="77.2">For the PTC Fuse:</text>
<text x="205.7" y="79.2">Max Continous Current w/ 11.1V battery: 1.44A</text>
<text x="205.7" y="81.3">1.44A * 1.25 = 1.8A, which is hold current</text>
<text x="15.2" y="94.6">NS CELLS resistor, use 0805</text>
<text x="127" y="91.9">Note that Pin 26 is connected to SW,</text>
<text x="127" y="94">but hidden due to symbol Pin Stacking</text>
<text x="181.6" y="95.2">Current Sense</text>
<text x="15.2" y="96.7">footprint so soldering is possible</text>
<text x="15.2" y="98.7">if user wants to use 2 cell battery.</text>
<text x="15.2" y="100.8">NS CELLS resistor means 3 cell</text>
<text x="15.2" y="102.9">battery operation.</text>
<text x="243.8" y="104.8">Battery</text>
<text x="243.8" y="106.9">Connector,</text>
<text x="45.7" y="114">Have user short</text>
<text x="243.8" y="108.9">Screw Terminals</text>
<text x="243.8" y="111">Use XT60 header with open wires</text>
<text x="243.8" y="113">and screw copper into screw terminals</text>
<text x="45.7" y="116">thermistor option</text>
<text x="45.7" y="118.1">with jumpers</text>
<text x="29.2" y="141">NTC Thermistor</text>
<text x="47" y="154.3">Thermistor to be attached to</text>
<text x="47" y="156.4">the battery via adhesive</text>
<text x="47" y="158.4">and connected to the circuit.</text>
<text x="47" y="160.5">Thermistor header should</text>
<text x="47" y="162.6">be soldered on by user.</text>
<text x="14" y="168.1">Battery charger and buck converter calculations to determine parameters for</text>
<text x="14" y="170.2">inductors and output voltages can be found in the github repository.</text>
</g>
<g font-size="1.8" fill="#008484">
<text x="83.5" y="23.8">U27</text>
<text x="78.1" y="26.3">DMP3056LSD-13</text>
<text x="120.3" y="34.5">R28</text>
<text x="20.9" y="40.3">DC-005-5A-2.5</text>
<text x="25.9" y="38">J5</text>
<text x="54.7" y="40.3">PWR_FLAG</text>
<text x="99.2" y="40.3">PWR_FLAG</text>
<text x="120.2" y="36.8">20m</text>
<text x="157.6" y="40.3">PWR_FLAG</text>
<text x="191.2" y="39">VDC</text>
<text x="118.8" y="47.7">R27</text>
<text x="129" y="47.7">R29</text>
<text x="46.8" y="49.3">C20</text>
<text x="46.8" y="51.6">10uF</text>
<text x="118.9" y="50">51</text>
<text x="129" y="50">51</text>
<text x="146.7" y="53.2" transform="rotate(-90 146.7 53.2)">S</text>
<text x="148.5" y="48.5">U3</text>
<text x="149.4" y="50.8">DMP3056LDM-7</text>
<text x="171.2" y="48">C37</text>
<text x="171.3" y="50.3">22uF</text>
<text x="25.5" y="58.1">PWR_FLAG</text>
<text x="79.7" y="58.1">R23</text>
<text x="80.3" y="59.4">1k</text>
<text x="102.4" y="58">LED</text>
<text x="103" y="56.7">D3</text>
<text x="142" y="55.5">G</text>
<text x="146.7" y="57.7" transform="rotate(-90 146.7 57.7)">D</text>
<text x="41.4" y="65">GND</text>
<text x="165.7" y="63.2">GND</text>
<text x="33.7" y="68.8">GND</text>
<text x="79.7" y="69.5">R24</text>
<text x="80.3" y="70.8">1k</text>
<text x="98.6" y="69.4">LED</text>
<text x="99.2" y="68.1">D4</text>
<text x="62.4" y="72.1">PWR_FLAG</text>
<text x="70.9" y="81">C24</text>
<text x="71" y="83.4">4.7uF</text>
<text x="122.5" y="83.5">MP2619</text>
<text x="122.8" y="80.9">U16</text>
<text x="165.5" y="88.5">10uH</text>
<text x="166.6" y="86.2">L2</text>
<text x="56.9" y="91.2">C23</text>
<text x="57" y="93.5">10uF</text>
<text x="106" y="95.5" transform="rotate(-90 106 95.5)">CHGOK</text>
<text x="109.9" y="94.1" transform="rotate(-90 109.9 94.1)">ACOK</text>
<text x="113.7" y="92.6" transform="rotate(-90 113.7 92.6)">VCC</text>
<text x="117.5" y="92.5" transform="rotate(-90 117.5 92.5)">RG1</text>
<text x="121.3" y="92.5" transform="rotate(-90 121.3 92.5)">RG2</text>
<text x="65.4" y="100">GND</text>
<text x="100.1" y="98.7">PIN</text>
<text x="120.9" y="98.7">SW1</text>
<text x="154.7" y="100.1">C35</text>
<text x="164.8" y="100.1">D5</text>
<text x="187.6" y="101.6">R38</text>
<text x="203" y="101.4">C40</text>
<text x="217.4" y="102">F1</text>
<text x="248.7" y="98.9">J12</text>
<text x="249.3" y="101.2">1935161</text>
<text x="55.5" y="105.1">R19</text>
<text x="65.6" y="105.1">0</text>
<text x="100.1" y="106.3">CELLS</text>
<text x="100.1" y="102.5">AIN</text>
<text x="121.2" y="106.3">BST</text>
<text x="154.8" y="102.4">0.1uF</text>
<text x="166.1" y="102.4">B340A-13-F</text>
<text x="177.4" y="107.5">R36</text>
<text x="187" y="103.9">160m</text>
<text x="203" y="103.7">22uF</text>
<text x="213.2" y="104.3">2920L185DR</text>
<text x="20.9" y="112.7">GND</text>
<text x="30.2" y="113.8">1uF</text>
<text x="30.3" y="111.5">C21</text>
<text x="75.7" y="112.2">R69</text>
<text x="100.1" y="113.9">NTC</text>
<text x="100.1" y="110.1">VREF33</text>
<text x="120" y="110.1">OUT1</text>
<text x="121.1" y="113.9">CSP</text>
<text x="160.6" y="114">GND</text>
<text x="177.6" y="109.8">402</text>
<text x="75.8" y="114.5">100k</text>
<text x="120" y="117.7">BATT</text>
<text x="177.4" y="118.9">R37</text>
<text x="197.6" y="117.1">GND</text>
<text x="238.2" y="115.8">GND</text>
<text x="52.2" y="121.6">SW2</text>
<text x="53.7" y="124.1">1x3 Right Angle Headers</text>
<text x="79.5" y="124.9">R26</text>
<text x="100.1" y="120.3">EN</text>
<text x="177.6" y="121.2">402</text>
<text x="33.7" y="129.7">Conn_01x02</text>
<text x="37.9" y="127.4">J6</text>
<text x="79.5" y="127.2">10k</text>
<text x="102.2" y="127.5" transform="rotate(-90 102.2 127.5)">SHDN</text>
<text x="106" y="127.5" transform="rotate(-90 106 127.5)">COMPV</text>
<text x="109.9" y="127.5" transform="rotate(-90 109.9 127.5)">COMPI</text>
<text x="113.7" y="127.5" transform="rotate(-90 113.7 127.5)">GND</text>
<text x="117.5" y="127.5" transform="rotate(-90 117.5 127.5)">GND</text>
<text x="121.3" y="127.5" transform="rotate(-90 121.3 127.5)">GND</text>
<text x="125.1" y="127.5" transform="rotate(-90 125.1 127.5)">TMR</text>
<text x="52.8" y="132.5">R21</text>
<text x="53" y="134.8">100k</text>
<text x="84.6" y="136.3">R22</text>
<text x="90.9" y="137.6">R25</text>
<text x="150.9" y="135.7">C34</text>
<text x="151" y="138">0.1uF</text>
<text x="24.7" y="139.4">GND</text>
<text x="75.5" y="139.4">GND</text>
<text x="84.6" y="138.6">10k</text>
<text x="91" y="139.9">2.7k</text>
<text x="131.5" y="141.4">R30</text>
<text x="131.7" y="143.7">750</text>
<text x="43.8" y="147">GND GND</text>
<text x="105.2" y="148.2">C26</text>
<text x="111.3" y="149.5">C31</text>
<text x="105.3" y="150.5">2.2nF</text>
<text x="109.8" y="151.8">2.2nF</text>
<text x="80.6" y="163.5">GND</text>
<text x="99.6" y="163.5">GND</text>
<text x="116.2" y="164.8">GND</text>
<text x="144.1" y="164.8">GND</text>
</g>
<g font-size="1.8" fill="#008400">
<text x="34.3" y="44.4">BARREL_JACK_VIN</text>
<text x="72.4" y="109.2">CHARGER_VREF33</text>
</g>
<g font-size="1.8">
<text x="94" y="44.4">M3_out</text>
<text x="86.4" y="64.8">RES_ACOK</text>
<text x="128.3" y="68.6">CHARGER_CHGOK</text>
<text x="128.3" y="66">CHARGER_ACOK</text>
<text x="86.4" y="76.2">RES_CHGOK</text>
<text x="112.8" y="84.1" transform="rotate(-90 112.8 84.1)">CHARGER_VCC</text>
<text x="116.6" y="84.1" transform="rotate(-90 116.6 84.1)">CHARGER_RG1</text>
<text x="120.4" y="84.1" transform="rotate(-90 120.4 84.1)">CHARGER_RG2</text>
<text x="82.5" y="97.8">CHARGER_PIN</text>
<text x="129.5" y="97.8">CHARGER_SW1</text>
<text x="171.4" y="97.8">IND_SW_OUT</text>
<text x="199.4" y="97.8">BATTERY_OUTPUT</text>
<text x="229.9" y="97.8">Battery_PWR</text>
<text x="80" y="105.4">CHARGER_CELLS</text>
<text x="129.5" y="105.4">CHARGER_BST</text>
<text x="129.5" y="113">CHARGER_CSP</text>
<text x="129.5" y="109.2">CHARGER_OUT1</text>
<text x="81.3" y="119.4">CHARGER_NTC</text>
<text x="129.5" y="116.8">CHARGER_BATT</text>
<text x="82.5" y="121.9">CHARGER_EN</text>
<text x="85.1" y="132.1">CHARGER_SHDN</text>
<text x="88.9" y="134.6">CHARGER_COMPV</text>
<text x="125.7" y="133.3">CHARGER_TMR</text>
<text x="125.7" y="135.9">CHARGER_GND</text>
<text x="110.5" y="138.4">CHARGER_COMPI</text>
<text x="89.1" y="146">COMPV_CAP</text>
<text x="118.1" y="148.6">COMPI_CAP</text>
</g>
<g font-size="1.8" fill="#848400">
<text x="232.7" y="69.5">CHARGER_CHGOK</text>
<text x="232.7" y="66.9">CHARGER_ACOK</text>
</g>
<g font-size="1.8" fill="#840084">
<text x="61" y="103.8">NS</text>
<text x="37.7" y="132">NS</text>
</g>
<g font-size="1.4" fill="#840084">
<text x="81.8" y="28.7">P-channel</text>
<text x="81.4" y="33.8">Vgs = ±20V</text>
<text x="82.8" y="31.3">8-SOIC</text>
<text x="78.9" y="41.4">Vgs(th, typ) = -1.7V</text>
<text x="81.6" y="36.3">Vds = -30V</text>
<text x="82" y="38.9">Id = -6.9A</text>
<text x="120.4" y="40.7">0805</text>
<text x="120.9" y="38.8">1%</text>
<text x="20.7" y="42.3">Barrel-Jack-Switch</text>
<text x="120.3" y="42.6">1/8W</text>
<text x="46.7" y="53.6">10%</text>
<text x="118.8" y="52">0.1%</text>
<text x="119" y="53.9">0402</text>
<text x="129" y="52">0.1%</text>
<text x="129.2" y="53.9">0402</text>
<text x="149" y="52.8">P-Channel</text>
<text x="171.1" y="52.3">20%</text>
<text x="46.6" y="57.4">X5R</text>
<text x="46.7" y="55.5">50V</text>
<text x="46.9" y="59.3">1206</text>
<text x="102.6" y="59.1">0603</text>
<text x="119.2" y="55.8">1/16W</text>
<text x="129.3" y="55.8">1/16W</text>
<text x="148.5" y="54.7">SOT26</text>
<text x="149.3" y="58.5">Vgs = ±20V</text>
<text x="149.5" y="56.6">Vds = -30V</text>
<text x="171" y="56.1">MLCC</text>
<text x="171.2" y="54.2">25V</text>
<text x="171.4" y="58">0805</text>
<text x="79.7" y="63">1/4W</text>
<text x="79.8" y="61.7">1206</text>
<text x="80.3" y="60.5">5%</text>
<text x="102.1" y="61.6">20 mA</text>
<text x="102.2" y="60.3">Vf=2V</text>
<text x="102.8" y="62.9">Red</text>
<text x="149.6" y="60.4">Id = -4.3A</text>
<text x="150.1" y="62.3">Vgs(th, max) = -2.1V</text>
<text x="80.3" y="71.9">5%</text>
<text x="98.4" y="71.8">Vf=2V</text>
<text x="98.8" y="70.5">0603</text>
<text x="79.7" y="74.4">1/4W</text>
<text x="79.8" y="73.2">1206</text>
<text x="98.2" y="73">20 mA</text>
<text x="99" y="74.3">Red</text>
<text x="70.8" y="89.1">X5R</text>
<text x="70.8" y="85.3">10%</text>
<text x="70.8" y="87.2">50V</text>
<text x="123.3" y="85.9">QFN-28</text>
<text x="56.8" y="95.5">10%</text>
<text x="71" y="91">0805</text>
<text x="165.9" y="90.4">130m</text>
<text x="166.2" y="92.3">2.4A</text>
<text x="166.2" y="94.2">20%</text>
<text x="56.8" y="99.3">X5R</text>
<text x="56.9" y="97.4">50V</text>
<text x="57.1" y="101.2">1206</text>
<text x="166.1" y="96.1">4030</text>
<text x="154.6" y="104.4">10%</text>
<text x="154.7" y="106.3">50V</text>
<text x="165.4" y="104.4">Vr = 50V</text>
<text x="165.5" y="106.3">Vf = 500mV@3A</text>
<text x="187.7" y="107.6">0805</text>
<text x="202.9" y="105.6">20%</text>
<text x="202.9" y="107.5">25V</text>
<text x="215.2" y="106.2">Ih = 1.85A</text>
<text x="60.7" y="108.7">0805</text>
<text x="154.6" y="108.2">X7R</text>
<text x="154.9" y="110.1">0603</text>
<text x="165.4" y="110.1">SMA(DO-214AC)</text>
<text x="165.4" y="108.2">I0 = 3A</text>
<text x="177.5" y="113.7">0402</text>
<text x="178.1" y="111.8">1%</text>
<text x="187.6" y="109.5">1/3W</text>
<text x="202.7" y="109.4">MLCC</text>
<text x="203.1" y="111.3">0805</text>
<text x="212.4" y="110.1">Time to Trip = 2.5s</text>
<text x="215.8" y="108.1">It = 3.7A</text>
<text x="216.7" y="113.9">150m</text>
<text x="216.9" y="112">2920</text>
<text x="30.1" y="119.6">X5R</text>
<text x="30.2" y="115.8">10%</text>
<text x="30.2" y="117.7">50V</text>
<text x="75.5" y="118.3">1%</text>
<text x="75.8" y="116.4">0402</text>
<text x="30.4" y="121.5">0603</text>
<text x="52.8" y="125.2">SPDT</text>
<text x="177.5" y="125.1">0402</text>
<text x="178.1" y="123.2">1%</text>
<text x="54" y="126.5">2.54 mm Headers</text>
<text x="79.3" y="129.1">5%</text>
<text x="79.6" y="131">0402</text>
<text x="53" y="136.7">0402</text>
<text x="52.7" y="138.7">1%</text>
<text x="84.4" y="140.6">5%</text>
<text x="84.7" y="142.5">0402</text>
<text x="90.8" y="141.8">5%</text>
<text x="91.1" y="143.7">0402</text>
<text x="150.8" y="143.7">X7R</text>
<text x="150.8" y="139.9">10%</text>
<text x="150.9" y="141.8">50V</text>
<text x="131.4" y="145.6">1%</text>
<text x="131.7" y="147.5">0402</text>
<text x="151.1" y="145.6">0603</text>
<text x="105.1" y="152.5">10%</text>
<text x="105.1" y="154.4">50V</text>
<text x="111.9" y="153.8">10%</text>
<text x="112.2" y="155.7">50V</text>
<text x="105.1" y="156.3">X7R</text>
<text x="105.3" y="158.2">0603</text>
<text x="111.3" y="159.5">0603</text>
<text x="112" y="157.6">X7R</text>
</g>
<g font-size="1.4" fill="#840000">
<text x="78.4" y="44.4">7</text>
<text x="91.1" y="44.4">5</text>
<text x="81" y="51.4" transform="rotate(-90 81 51.4)">1</text>
<text x="83.6" y="51.4" transform="rotate(-90 83.6 51.4)">3</text>
<text x="86.1" y="51.4" transform="rotate(-90 86.1 51.4)">2</text>
<text x="88.6" y="51.4" transform="rotate(-90 88.6 51.4)">4</text>
</g>
<g font-size="1.4" fill="#008484">
<text x="81" y="45.2">D1</text>
<text x="87.4" y="45.2">D2</text>
<text x="81.8" y="48.8" transform="rotate(-90 81.8 48.8)">S1</text>
<text x="84.3" y="48.8" transform="rotate(-90 84.3 48.8)">S2</text>
<text x="86.9" y="48.8" transform="rotate(-90 86.9 48.8)">G1</text>
<text x="89.4" y="48.8" transform="rotate(-90 89.4 48.8)">G2</text>
</g>
<text font-size="1.3" fill="#840084" x="188.3" y="105.8">1%</text>
</svg>
